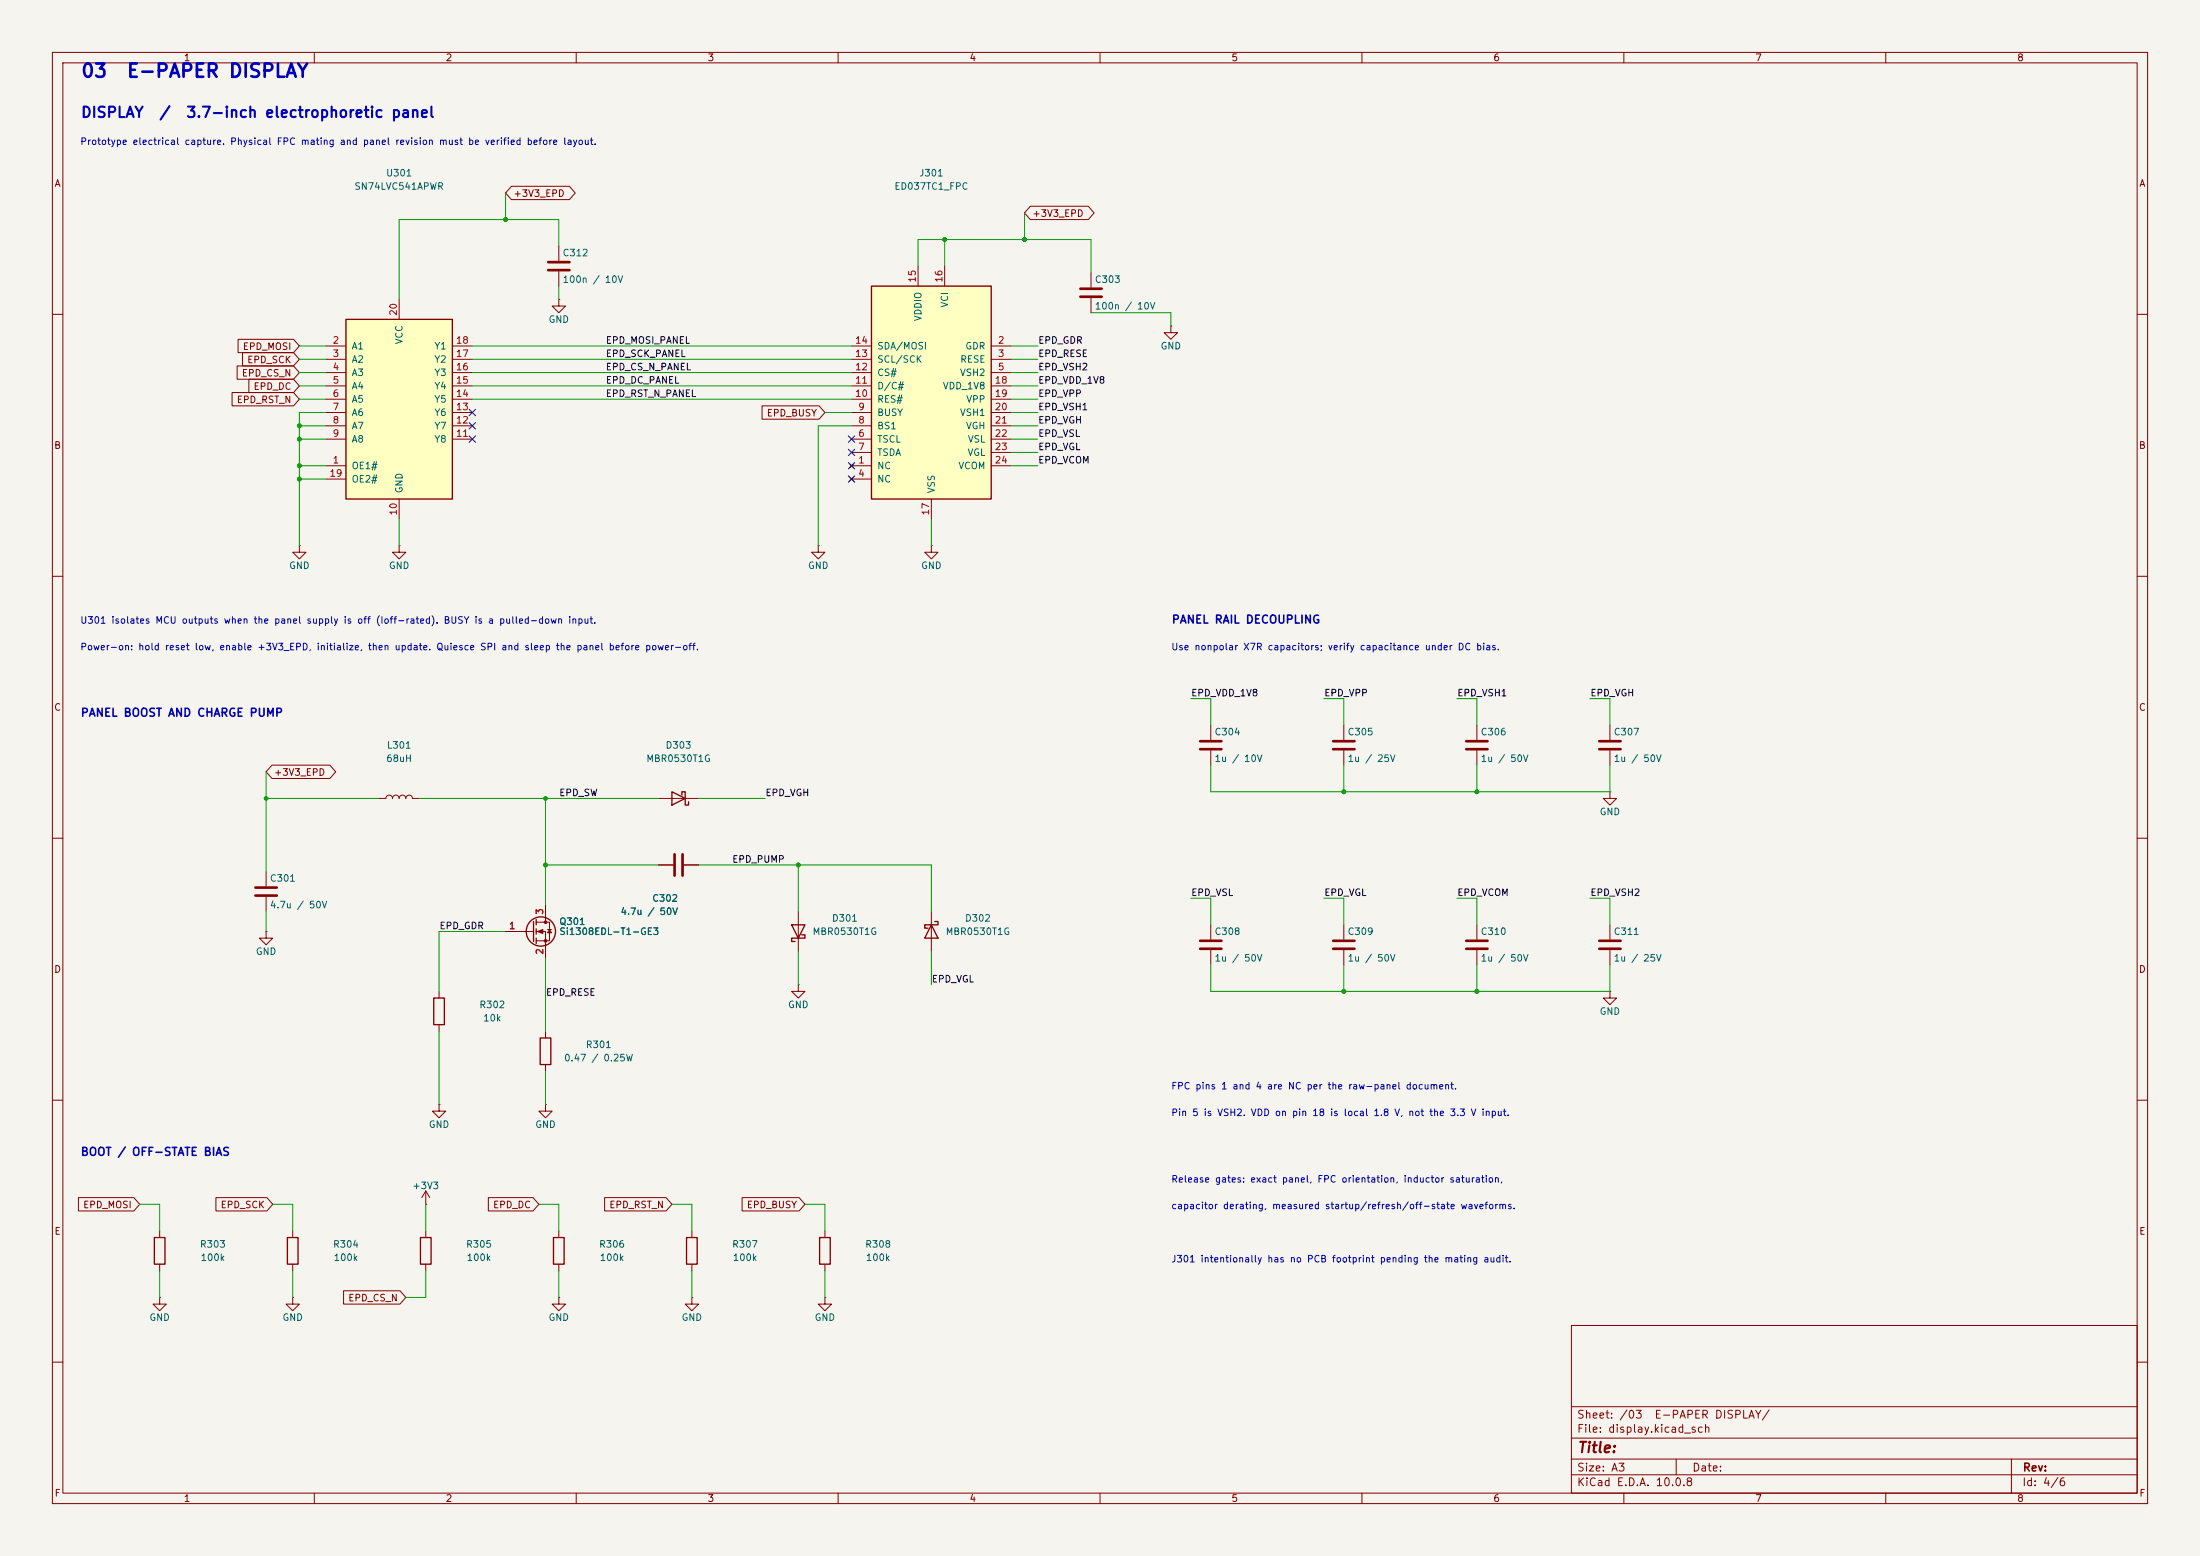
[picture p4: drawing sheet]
<svg xmlns="http://www.w3.org/2000/svg" width="420mm" height="297mm" viewBox="0 0 420 297" stroke-linecap="round" stroke-linejoin="round" font-family="sans-serif">
<path d="M0 0h420v297h-420z" fill="#f5f4ef" stroke="#f5f4ef" stroke-width=".19"/>
<g fill="none" stroke="#840000" stroke-width=".19">
<path d="M10 10h400v277h-400zM12 12h396v273h-396zM60 10v2M110 10v2M160 10v2M210 10v2M260 10v2M310 10v2M360 10v2M208.3 52.1v2.8M208.3 56.9v2.8M10 60h2"/>
<path d="M223.5 62.2v1.3h1.3l-1.3 1.3-1.3-1.3h1.3M223.5 62.2h.1M408 60h2M10 110h2M408 110h2M231.1 138.4v2.8M10 160h2M72.4 152.4h1.3a.64 .64 0 0 1 .6-.6 .64 .64 0 0 1 .6 .6 .64 .64 0 0 1 .7-.6 .64 .64 0 0 1 .6 .6 .64 .64 0 0 1 .6-.6 .64 .64 0 0 1 .7 .6 .64 .64 0 0 1 .6-.6 .64 .64 0 0 1 .6 .6h1.3M231.1 143.3v2.8M408 160h2M50.8 177.8v1.3h1.3l-1.3 1.2-1.3-1.2h1.3M50.8 177.8h.1"/>
<path d="M50.8 166.4v2.8M50.8 171.2v2.8M96.5 177.8h5.4M102.4 176h2.5v3.6h-2.5M102.4 177.8h1.7v5.1M104.1 172.7v3.3M104.5 177.4h.8M104.9 177.4l.4 .7h-.8zM125.7 165.1h2.8M130.6 165.1h2.7M152.4 174v7.6M177.8 174v7.6"/>
<path d="M231.1 176.5v2.8M83.8 189.2v1.3M83.8 195.6v1.3M104.1 196.9v1.2M152.4 188v1.2h1.3l-1.3 1.3-1.3-1.3h1.3M152.4 188h.1M231.1 181.4v2.8M10 210h2M83.8 210.8v1.3h1.3l-1.3 1.3-1.3-1.3h1.3M83.8 210.8h.1M104.1 210.8v1.3h1.3l-1.3 1.3-1.2-1.3h1.2M104.1 210.8h.1"/>
<path d="M104.1 203.2v1.3M408 210h2M30.5 234.9v1.3M55.9 234.9v1.3M81.3 229.9h.1M81.3 227.3v2.6M81.3 234.9v1.3M81.3 227.3l-.8 1.3M81.3 227.3l.7 1.3M106.7 234.9v1.3M132.1 234.9v1.3M157.5 234.9v1.3"/>
<path d="M30.5 247.6v1.3h1.2l-1.2 1.3-1.3-1.3h1.3M30.5 247.6h.1M30.5 241.3v1.3M55.9 247.6v1.3h1.2l-1.2 1.3-1.3-1.3h1.3M55.9 247.6h.1M55.9 241.3v1.3M81.3 241.3v1.3M106.7 247.6v1.3h1.2l-1.2 1.3-1.3-1.3h1.3M106.7 247.6h.1M106.7 241.3v1.3M132.1 247.6v1.3h1.2l-1.2 1.3-1.3-1.3h1.3M132.1 247.6h.1"/>
<path d="M132.1 241.3v1.3M157.5 247.6v1.3h1.2l-1.2 1.3-1.3-1.3h1.3M157.5 247.6h.1M157.5 241.3v1.3M300 253h108v32h-108zM10 260h2M300 278.5h108M300 274.5h108M300 268.5h108M320 278.5v3M384 278.5v6.5M408 260h2"/>
<path d="M60 285v2M110 285v2M160 285v2M210 285v2M260 285v2M300 281.5h108M310 285v2M360 285v2"/>
</g>
<g fill="none" stroke="#840000" stroke-width=".25">
<path d="M101.9 175.9v3.8M102.4 175.5v1M102.4 177.3v1M102.4 179.1v1M151.1 176.5h2.6l-1.3 2.6zM153 178.4h.7v.7h-2.6v.6h.7M177.8 176.5l1.3 2.6h-2.6zM178.4 175.9h.7v.6h-2.6v.7h.7M82.8 190.5h2v5.1h-2zM103.1 198.1h2.1v5.1h-2.1zM29.5 236.2h2v5.1h-2zM54.9 236.2h2v5.1h-2z"/>
<path d="M80.3 236.2h2v5.1h-2zM105.7 236.2h2v5.1h-2zM131.1 236.2h2v5.1h-2zM156.5 236.2h2v5.1h-2z"/>
<circle cx="103.3" cy="177.8" r="2.79"/>
</g>
<path d="M206.2 55.1h4.1M206.2 56.6h4.1M229.1 141.5h4.1M229.1 143h4.1M48.8 169.4h4M48.8 170.9h4M128.8 163.1v4M130.3 163.1v4M229.1 179.6h4.1M229.1 181.1h4.1" fill="none" stroke="#840000" stroke-width=".51"/>
<g fill="#840000" stroke="#840000" stroke-width=".19">
<path d="M102.6 177.8l1-.4v.8z"/>
<circle cx="104.1" cy="176" r=".25"/>
<circle cx="104.1" cy="179.6" r=".25"/>
</g>
<path d="M66 61h20.4v34.3h-20.4z" fill="#ffffc2"/>
<path d="M66 61h20.4v34.3h-20.4zM128.3 151.1l2.5 1.3-2.5 1.3zM130.2 151.8v-.7h.6v2.6h.6v-.7" fill="none" stroke="#840000" stroke-width=".25"/>
<g fill="none" stroke="#840000" stroke-width=".19">
<path d="M76.2 57.2v3.8M106.7 57.2v1.2h1.2l-1.2 1.3-1.3-1.3h1.3M106.7 57.2h.1M106.7 47v2.8M106.7 51.8v2.8M62.2 66h3.8M62.2 68.6h3.8M62.2 71.1h3.8M62.2 73.7h3.8M62.2 76.2h3.8M62.2 78.7h3.8M86.4 66h3.8"/>
<path d="M86.4 68.6h3.8M86.4 71.1h3.8M86.4 73.7h3.8M86.4 76.2h3.8M86.4 78.7h3.8M62.2 88.9h3.8M62.2 81.3h3.8M62.2 83.8h3.8M62.2 91.4h3.8M76.2 95.3v3.8M86.4 81.3h3.8M86.4 83.8h3.8"/>
<path d="M57.1 104.1v1.3h1.3l-1.3 1.3-1.2-1.3h1.2M57.1 104.1h.1M76.2 104.1v1.3h1.3l-1.3 1.3-1.3-1.3h1.3M76.2 104.1h.1M156.2 104.1v1.3h1.3l-1.3 1.3-1.3-1.3h1.3M156.2 104.1h.1M177.8 104.1v1.3h1.3l-1.3 1.3-1.3-1.3h1.3M177.8 104.1h.1M256.5 138.4v2.8M281.9 138.4v2.8M125.7 152.4h7.6M256.5 143.3v2.8"/>
<path d="M281.9 143.3v2.8M256.5 176.5v2.8M307.3 176.5v2.8M256.5 181.4v2.8M307.3 189.2v1.3h1.3l-1.3 1.3-1.2-1.3h1.2M307.3 189.2h.1M307.3 181.4v2.8"/>
</g>
<path d="M104.6 50h4.1M104.6 51.6h4.1M254.5 141.5h4.1M254.5 143h4.1M279.9 141.5h4.1M279.9 143h4.1M254.5 179.6h4.1M305.3 179.6h4.1M254.5 181.1h4.1M305.3 181.1h4.1" fill="none" stroke="#840000" stroke-width=".51"/>
<path d="M166.4 54.6h22.8v40.7h-22.8z" fill="#ffffc2"/>
<path d="M166.4 54.6h22.8v40.7h-22.8z" fill="none" stroke="#840000" stroke-width=".25"/>
<g fill="none" stroke="#840000" stroke-width=".19">
<path d="M97.6 35.6h11.1l1.1 1.2-1.1 1.3h-11.1l-1.1-1.3zM196.7 39.4h11.1l1.1 1.2-1.1 1.3h-11.1l-1.1-1.3zM175.3 50.8v3.8M180.3 50.8v3.8M44.3 74.9h11.7l1.1 1.3-1.1 1.3h-11.7zM45.3 69.8h10.7l1.1 1.3-1.1 1.3h-10.7zM45.5 64.8h10.5l1.1 1.2-1.1 1.3h-10.5zM46.3 67.3h9.7l1.1 1.3-1.1 1.3h-9.7zM47.5 72.4h8.5l1.1 1.3-1.1 1.2h-8.5zM145.5 77.5h10.9l1.1 1.2-1.1 1.3h-10.9zM162.6 66h3.8M162.6 68.6h3.8"/>
<path d="M162.6 71.1h3.8M162.6 78.7h3.8M162.6 76.2h3.8M162.6 73.7h3.8M189.2 66h3.8M189.2 68.6h3.8M189.2 71.1h3.8M189.2 78.7h3.8M189.2 76.2h3.8M189.2 73.7h3.8M162.2 88.5l.7 .8M162.2 91.1l.7 .7"/>
<path d="M162.6 88.9h3.8M162.6 91.4h3.8M162.6 83.8h3.8M162.6 86.4h3.8M162.6 81.3h3.8M162.9 88.5l-.7 .8M162.9 91.1l-.7 .7M177.8 95.3v3.8M189.2 88.9h3.8M189.2 83.8h3.8M189.2 86.4h3.8M189.2 81.3h3.8"/>
<path d="M307.3 138.4v2.8M51.9 146h11.1l1.1 1.3-1.1 1.3h-11.1l-1.1-1.3zM307.3 151.1v1.3h1.3l-1.3 1.3-1.2-1.3h1.2M307.3 151.1h.1M307.3 143.3v2.8M96.5 177.8h2.6M104.1 172.7v2.6M125.7 165.1h2.8M130.6 165.1h2.7M281.9 176.5v2.8M104.1 180.3v2.6M281.9 181.4v2.8"/>
<path d="M15 228.6h10.6l1.1 1.3-1.1 1.2h-10.6zM41.2 228.6h9.8l1.1 1.3-1.1 1.2h-9.8zM93.2 228.6h8.6l1.1 1.3-1.1 1.2h-8.6zM115.4 228.6h11.8l1.1 1.3-1.1 1.2h-11.8zM141.7 228.6h10.9l1.1 1.3-1.1 1.2h-10.9zM65.6 246.4h10.8l1.1 1.2-1.1 1.3h-10.8z"/>
</g>
<path d="M305.3 141.5h4.1M305.3 143h4.1M279.9 179.6h4.1M279.9 181.1h4.1" fill="none" stroke="#840000" stroke-width=".51"/>
<g fill="none" stroke="#009600" stroke-width=".19">
<path d="M96.5 36.8v5.1M106.7 47v-5.1h-30.5v15.3M106.7 54.6v2.6M175.3 50.8v-5.1h33v6.4M180.3 45.7v5.1M195.6 40.6v5.1M208.3 59.7h15.2v2.5M57.1 73.7h5.1M57.1 76.2h5.1M57.1 66h5.1M57.1 71.1h5.1M57.1 68.6h5.1"/>
<path d="M62.2 78.7h-5.1v25.4M90.2 73.7h72.4M90.2 76.2h72.4M90.2 66h72.4M90.2 71.1h72.4M90.2 68.6h72.4M157.5 78.7h5.1M193 73.7h5.1M193 76.2h5.1M193 78.7h5.1M193 66h5.1M193 71.1h5.1"/>
<path d="M193 68.6h5.1M57.1 81.3h5.1M57.1 83.8h5.1M57.1 88.9h5.1M57.1 91.4h5.1M76.2 99.1v5M162.6 81.3h-6.4v22.8M177.8 99.1v5M193 81.3h5.1M193 83.8h5.1M193 86.4h5.1M193 88.9h5.1"/>
<path d="M227.3 133.4h3.8v5M252.7 133.4h3.8v5M278.1 133.4h3.8v5M303.5 133.4h3.8v5M50.8 147.3v19.1M50.8 152.4h21.6M80 152.4h45.7M104.1 152.4v20.3M133.3 152.4h12.7M231.1 146.1v5h76.2v-5M256.5 146.1v5M281.9 146.1v5"/>
<path d="M50.8 174v3.8M96.5 177.8h-12.7v11.4M104.1 165.1h21.6M133.3 165.1h44.5v8.9M152.4 165.1v8.9M227.3 171.5h3.8v5M252.7 171.5h3.8v5M278.1 171.5h3.8v5M303.5 171.5h3.8v5M83.8 196.9v13.9M104.1 182.9v14M152.4 181.6v6.4"/>
<path d="M177.8 181.6v6.4M231.1 184.2v5h76.2v-5M256.5 184.2v5M281.9 184.2v5M104.1 204.5v6.3M26.7 229.9h3.8v5M52.1 229.9h3.8v5M81.3 229.9v5M102.9 229.9h3.8v5M128.3 229.9h3.8v5M153.7 229.9h3.8v5M30.5 242.6v5"/>
<path d="M55.9 242.6v5M81.3 242.6v5h-3.8M106.7 242.6v5M132.1 242.6v5M157.5 242.6v5"/>
</g>
<g fill="none" stroke="#000084" stroke-width=".19">
<path d="M89.6 78.1l1.2 1.2M90.8 78.1l-1.2 1.2M89.6 80.7l1.2 1.2M89.6 83.2l1.2 1.2M90.8 80.7l-1.2 1.2M90.8 83.2l-1.2 1.2M162 85.8l1.2 1.2M162 88.3l1.2 1.2M162 90.8l1.2 1.2M162 83.2l1.2 1.2M163.2 85.8l-1.2 1.2M163.2 88.3l-1.2 1.2"/>
<path d="M163.2 90.8l-1.2 1.2M163.2 83.2l-1.2 1.2"/>
</g>
<g fill="#009600">
<circle cx="152.4" cy="165.1" r=".46"/>
<circle cx="256.5" cy="151.1" r=".46"/>
<circle cx="57.1" cy="91.4" r=".46"/>
<circle cx="57.1" cy="88.9" r=".46"/>
<circle cx="57.1" cy="83.8" r=".46"/>
<circle cx="57.1" cy="81.3" r=".46"/>
<circle cx="96.5" cy="41.9" r=".46"/>
<circle cx="104.1" cy="165.1" r=".46"/>
<circle cx="104.1" cy="152.4" r=".46"/>
<circle cx="50.8" cy="152.4" r=".46"/>
<circle cx="180.3" cy="45.7" r=".46"/>
<circle cx="281.9" cy="151.1" r=".46"/>
<circle cx="256.5" cy="189.2" r=".46"/>
<circle cx="281.9" cy="189.2" r=".46"/>
<circle cx="195.6" cy="45.7" r=".46"/>
</g>
<g font-size="2.5" fill="#0000c2">
<text x="15.3" y="15.4">03</text>
<text x="24" y="15.4">E-PAPER DISPLAY</text>
</g>
<g font-size="2" fill="#0000c2">
<text x="15.3" y="22.9">DISPLAY</text>
<text x="30.3" y="22.9">/</text>
<text x="35.4" y="22.9">3.7-inch electrophoretic panel</text>
</g>
<text font-size="2" fill="#840000" x="301" y="277.8">Title:</text>
<g font-size="1.5" fill="#0000c2">
<text x="223.6" y="119.4">PANEL RAIL DECOUPLING</text>
<text x="15.3" y="137.2">PANEL BOOST AND CHARGE PUMP</text>
<text x="15.3" y="221">BOOT / OFF-STATE BIAS</text>
</g>
<g font-size="1.5" fill="#840000">
<text x="300.9" y="273.8">File: display.kicad_sch</text>
<text x="300.9" y="271.1">Sheet: /03</text>
<text x="315.7" y="271.1">E-PAPER DISPLAY/</text>
<text x="300.9" y="281.2">Size: A3</text>
<text x="322.9" y="281.2">Date:</text>
<text x="386" y="281.2">Rev:</text>
<text x="300.9" y="284">KiCad E.D.A. 10.0.8</text>
<text x="385.9" y="284">Id: 4/6</text>
</g>
<g font-size="1.3" fill="#840000">
<text x="35" y="12">1</text>
<text x="85" y="12">2</text>
<text x="135" y="12">3</text>
<text x="185" y="12">4</text>
<text x="235" y="12">5</text>
<text x="285" y="12">6</text>
<text x="335" y="12">7</text>
<text x="385" y="12">8</text>
<text x="10.3" y="36">A</text>
<text x="408.3" y="36">A</text>
<text x="97.9" y="37.9">+3V3_EPD</text>
<text x="197" y="41.7">+3V3_EPD</text>
<text x="46.2" y="67.1">EPD_MOSI</text>
<text x="47.1" y="69.6">EPD_SCK</text>
<text x="45.1" y="77.3">EPD_RST_N</text>
<text x="46.1" y="72.2">EPD_CS_N</text>
<text x="48.3" y="74.7">EPD_DC</text>
<text x="146.3" y="79.8">EPD_BUSY</text>
<text x="10.2" y="86">B</text>
<text x="408.2" y="86">B</text>
<text x="10.2" y="136">C</text>
<text x="408.2" y="136">C</text>
<text x="52.2" y="148.4">+3V3_EPD</text>
<text x="10.2" y="186">D</text>
<text x="408.2" y="186">D</text>
<text x="15.8" y="230.9">EPD_MOSI</text>
<text x="42" y="230.9">EPD_SCK</text>
<text x="94" y="230.9">EPD_DC</text>
<text x="116.2" y="230.9">EPD_RST_N</text>
<text x="142.5" y="230.9">EPD_BUSY</text>
<text x="10.3" y="236">E</text>
<text x="408.3" y="236">E</text>
<text x="66.4" y="248.7">EPD_CS_N</text>
<text x="10.3" y="286">F</text>
<text x="35" y="287">1</text>
<text x="85" y="287">2</text>
<text x="135" y="287">3</text>
<text x="185" y="287">4</text>
<text x="235" y="287">5</text>
<text x="285" y="287">6</text>
<text x="335" y="287">7</text>
<text x="385" y="287">8</text>
<text x="408.3" y="286">F</text>
</g>
<g font-size="1.3" fill="#0000c2">
<text x="15.2" y="28">Prototype electrical capture. Physical FPC mating and panel revision must be verified before layout.</text>
<text x="15.2" y="119.4">U301 isolates MCU outputs when the panel supply is off (Ioff-rated). BUSY is a pulled-down input.</text>
<text x="15.2" y="124.4">Power-on: hold reset low, enable +3V3_EPD, initialize, then update. Quiesce SPI and sleep the panel before power-off.</text>
<text x="223.5" y="124.4">Use nonpolar X7R capacitors; verify capacitance under DC bias.</text>
<text x="223.5" y="208.3">FPC pins 1 and 4 are NC per the raw-panel document.</text>
<text x="223.5" y="213.3">Pin 5 is VSH2. VDD on pin 18 is local 1.8 V, not the 3.3 V input.</text>
<text x="223.5" y="226">Release gates: exact panel, FPC orientation, inductor saturation,</text>
<text x="223.5" y="231.1">capacitor derating, measured startup/refresh/off-state waveforms.</text>
<text x="223.5" y="241.3">J301 intentionally has no PCB footprint pending the mating audit.</text>
</g>
<g font-size="1.3" fill="#006464">
<text x="73.6" y="34">U301</text>
<text x="175.4" y="34">J301</text>
<text x="67.5" y="36.5">SN74LVC541APWR</text>
<text x="170.6" y="36.5">ED037TC1_FPC</text>
<text x="107.3" y="49.2">C312</text>
<text x="107.3" y="54.3">100n / 10V</text>
<text x="181.3" y="58.8" transform="rotate(-90 181.3 58.8)">VCI</text>
<text x="208.9" y="54.3">C303</text>
<text x="208.9" y="59.4">100n / 10V</text>
<text x="77.2" y="65.8" transform="rotate(-90 77.2 65.8)">VCC</text>
<text x="104.6" y="61.9">GND</text>
<text x="176.2" y="61.4" transform="rotate(-90 176.2 61.4)">VDDIO</text>
<text x="67" y="67">A1</text>
<text x="67" y="69.5">A2</text>
<text x="82.8" y="69.5">Y2</text>
<text x="82.8" y="67">Y1</text>
<text x="167.4" y="69.5">SCL/SCK</text>
<text x="167.4" y="67">SDA/MOSI</text>
<text x="183.2" y="69.5">RESE</text>
<text x="184.2" y="67">GDR</text>
<text x="221.5" y="67">GND</text>
<text x="67" y="72.1">A3</text>
<text x="67" y="74.6">A4</text>
<text x="67" y="77.2">A5</text>
<text x="82.8" y="77.2">Y5</text>
<text x="82.8" y="74.6">Y4</text>
<text x="82.8" y="72.1">Y3</text>
<text x="167.4" y="77.2">RES#</text>
<text x="167.4" y="74.6">D/C#</text>
<text x="167.4" y="72.1">CS#</text>
<text x="179.9" y="74.6">VDD_1V8</text>
<text x="183.1" y="72.1">VSH2</text>
<text x="184.4" y="77.2">VPP</text>
<text x="67" y="79.7">A6</text>
<text x="67" y="82.2">A7</text>
<text x="82.8" y="82.2">Y7</text>
<text x="82.8" y="79.7">Y6</text>
<text x="167.4" y="82.2">BS1</text>
<text x="167.4" y="79.7">BUSY</text>
<text x="183.1" y="79.7">VSH1</text>
<text x="184.3" y="82.2">VGH</text>
<text x="67" y="89.9">OE1#</text>
<text x="67" y="84.8">A8</text>
<text x="82.8" y="84.8">Y8</text>
<text x="167.4" y="89.9">NC</text>
<text x="167.4" y="84.8">TSCL</text>
<text x="167.4" y="87.3">TSDA</text>
<text x="182.8" y="89.9">VCOM</text>
<text x="184.6" y="87.3">VGL</text>
<text x="184.7" y="84.8">VSL</text>
<text x="67" y="92.4">OE2#</text>
<text x="77.2" y="94.3" transform="rotate(-90 77.2 94.3)">GND</text>
<text x="167.4" y="92.4">NC</text>
<text x="178.8" y="94.3" transform="rotate(-90 178.8 94.3)">VSS</text>
<text x="55.1" y="108.9">GND</text>
<text x="74.1" y="108.9">GND</text>
<text x="154.1" y="108.9">GND</text>
<text x="175.7" y="108.9">GND</text>
<text x="73.7" y="143.2">L301</text>
<text x="127" y="143.2">D303</text>
<text x="231.8" y="140.7">C304</text>
<text x="257.2" y="140.7">C305</text>
<text x="282.6" y="140.7">C306</text>
<text x="308" y="140.7">C307</text>
<text x="73.6" y="145.7">68uH</text>
<text x="123.3" y="145.7">MBR0530T1G</text>
<text x="231.8" y="145.7">1u / 10V</text>
<text x="257.2" y="145.7">1u / 25V</text>
<text x="282.6" y="145.7">1u / 50V</text>
<text x="308" y="145.7">1u / 50V</text>
<text x="305.3" y="155.9">GND</text>
<text x="51.4" y="168.6">C301</text>
<text x="51.4" y="173.7">4.7u / 50V</text>
<text x="124.4" y="172.4">C302</text>
<text x="106.7" y="176.9">Q301</text>
<text x="106.7" y="178.8">Si1308EDL-T1-GE3</text>
<text x="118.4" y="175">4.7u / 50V</text>
<text x="155" y="178.8">MBR0530T1G</text>
<text x="158.7" y="176.2">D301</text>
<text x="180.4" y="178.8">MBR0530T1G</text>
<text x="184.1" y="176.2">D302</text>
<text x="231.8" y="178.8">C308</text>
<text x="257.2" y="178.8">C309</text>
<text x="282.6" y="178.8">C310</text>
<text x="308" y="178.8">C311</text>
<text x="48.7" y="182.6">GND</text>
<text x="231.8" y="183.8">1u / 50V</text>
<text x="257.2" y="183.8">1u / 50V</text>
<text x="282.6" y="183.8">1u / 50V</text>
<text x="308" y="183.8">1u / 25V</text>
<text x="91.4" y="192.7">R302</text>
<text x="92.1" y="195.3">10k</text>
<text x="150.3" y="192.7">GND</text>
<text x="305.3" y="194">GND</text>
<text x="107.6" y="202.9">0.47 / 0.25W</text>
<text x="111.7" y="200.4">R301</text>
<text x="81.8" y="215.6">GND</text>
<text x="102.1" y="215.6">GND</text>
<text x="78.6" y="227.3">+3V3</text>
<text x="38.1" y="238.5">R303</text>
<text x="63.5" y="238.5">R304</text>
<text x="88.9" y="238.5">R305</text>
<text x="114.3" y="238.5">R306</text>
<text x="139.7" y="238.5">R307</text>
<text x="165.1" y="238.5">R308</text>
<text x="38.2" y="241">100k</text>
<text x="63.6" y="241">100k</text>
<text x="89" y="241">100k</text>
<text x="114.4" y="241">100k</text>
<text x="139.8" y="241">100k</text>
<text x="165.2" y="241">100k</text>
<text x="28.4" y="252.4">GND</text>
<text x="53.8" y="252.4">GND</text>
<text x="104.6" y="252.4">GND</text>
<text x="130" y="252.4">GND</text>
<text x="155.4" y="252.4">GND</text>
</g>
<g font-size="1.3" fill="#a90000">
<text x="175.1" y="54" transform="rotate(-90 175.1 54)">15</text>
<text x="180.2" y="54" transform="rotate(-90 180.2 54)">16</text>
<text x="63.4" y="65.9">2</text>
<text x="76.1" y="60.4" transform="rotate(-90 76.1 60.4)">20</text>
<text x="86.9" y="65.9">18</text>
<text x="163.1" y="65.9">14</text>
<text x="190.4" y="65.9">2</text>
<text x="63.4" y="68.4">3</text>
<text x="63.4" y="71">4</text>
<text x="86.9" y="71">16</text>
<text x="86.9" y="68.4">17</text>
<text x="163.1" y="71">12</text>
<text x="163.1" y="68.4">13</text>
<text x="190.4" y="68.4">3</text>
<text x="190.4" y="71">5</text>
<text x="63.4" y="73.5">5</text>
<text x="63.4" y="76.1">6</text>
<text x="86.9" y="76.1">14</text>
<text x="86.9" y="73.5">15</text>
<text x="163.1" y="76.1">10</text>
<text x="163.1" y="73.5">11</text>
<text x="189.8" y="73.5">18</text>
<text x="189.8" y="76.1">19</text>
<text x="63.4" y="78.6">7</text>
<text x="63.4" y="81.1">8</text>
<text x="63.4" y="83.7">9</text>
<text x="86.9" y="83.7">11</text>
<text x="86.9" y="81.1">12</text>
<text x="86.9" y="78.6">13</text>
<text x="163.7" y="83.7">6</text>
<text x="163.7" y="81.1">8</text>
<text x="163.7" y="78.6">9</text>
<text x="189.8" y="78.6">20</text>
<text x="189.8" y="81.1">21</text>
<text x="189.8" y="83.7">22</text>
<text x="63.4" y="88.8">1</text>
<text x="163.7" y="88.8">1</text>
<text x="163.7" y="86.2">7</text>
<text x="189.8" y="86.2">23</text>
<text x="189.8" y="88.8">24</text>
<text x="62.8" y="91.3">19</text>
<text x="163.7" y="91.3">4</text>
<text x="76.1" y="98.5" transform="rotate(-90 76.1 98.5)">10</text>
<text x="177.7" y="98.5" transform="rotate(-90 177.7 98.5)">17</text>
<text x="97.1" y="177.7">1</text>
<text x="104" y="174.7" transform="rotate(-90 104 174.7)">3</text>
<text x="104" y="182.3" transform="rotate(-90 104 182.3)">2</text>
</g>
<g font-size="1.3" fill="#0f0f0f">
<text x="115.5" y="65.9">EPD_MOSI_PANEL</text>
<text x="198.1" y="65.9">EPD_GDR</text>
<text x="115.5" y="71">EPD_CS_N_PANEL</text>
<text x="115.5" y="68.5">EPD_SCK_PANEL</text>
<text x="198.1" y="68.5">EPD_RESE</text>
<text x="198.1" y="71">EPD_VSH2</text>
<text x="115.5" y="76.1">EPD_RST_N_PANEL</text>
<text x="115.5" y="73.5">EPD_DC_PANEL</text>
<text x="198.1" y="73.5">EPD_VDD_1V8</text>
<text x="198.1" y="76.1">EPD_VPP</text>
<text x="198.1" y="81.2">EPD_VGH</text>
<text x="198.1" y="78.6">EPD_VSH1</text>
<text x="198.1" y="83.7">EPD_VSL</text>
<text x="198.1" y="86.2">EPD_VGL</text>
<text x="198.1" y="88.8">EPD_VCOM</text>
<text x="227.3" y="133.2">EPD_VDD_1V8</text>
<text x="252.7" y="133.2">EPD_VPP</text>
<text x="278.1" y="133.2">EPD_VSH1</text>
<text x="303.5" y="133.2">EPD_VGH</text>
<text x="106.7" y="152.3">EPD_SW</text>
<text x="146" y="152.3">EPD_VGH</text>
<text x="139.7" y="165">EPD_PUMP</text>
<text x="227.3" y="171.3">EPD_VSL</text>
<text x="252.7" y="171.3">EPD_VGL</text>
<text x="278.1" y="171.3">EPD_VCOM</text>
<text x="303.5" y="171.3">EPD_VSH2</text>
<text x="83.8" y="177.7">EPD_GDR</text>
<text x="104.1" y="190.4">EPD_RESE</text>
<text x="177.8" y="187.8">EPD_VGL</text>
</g>
</svg>
